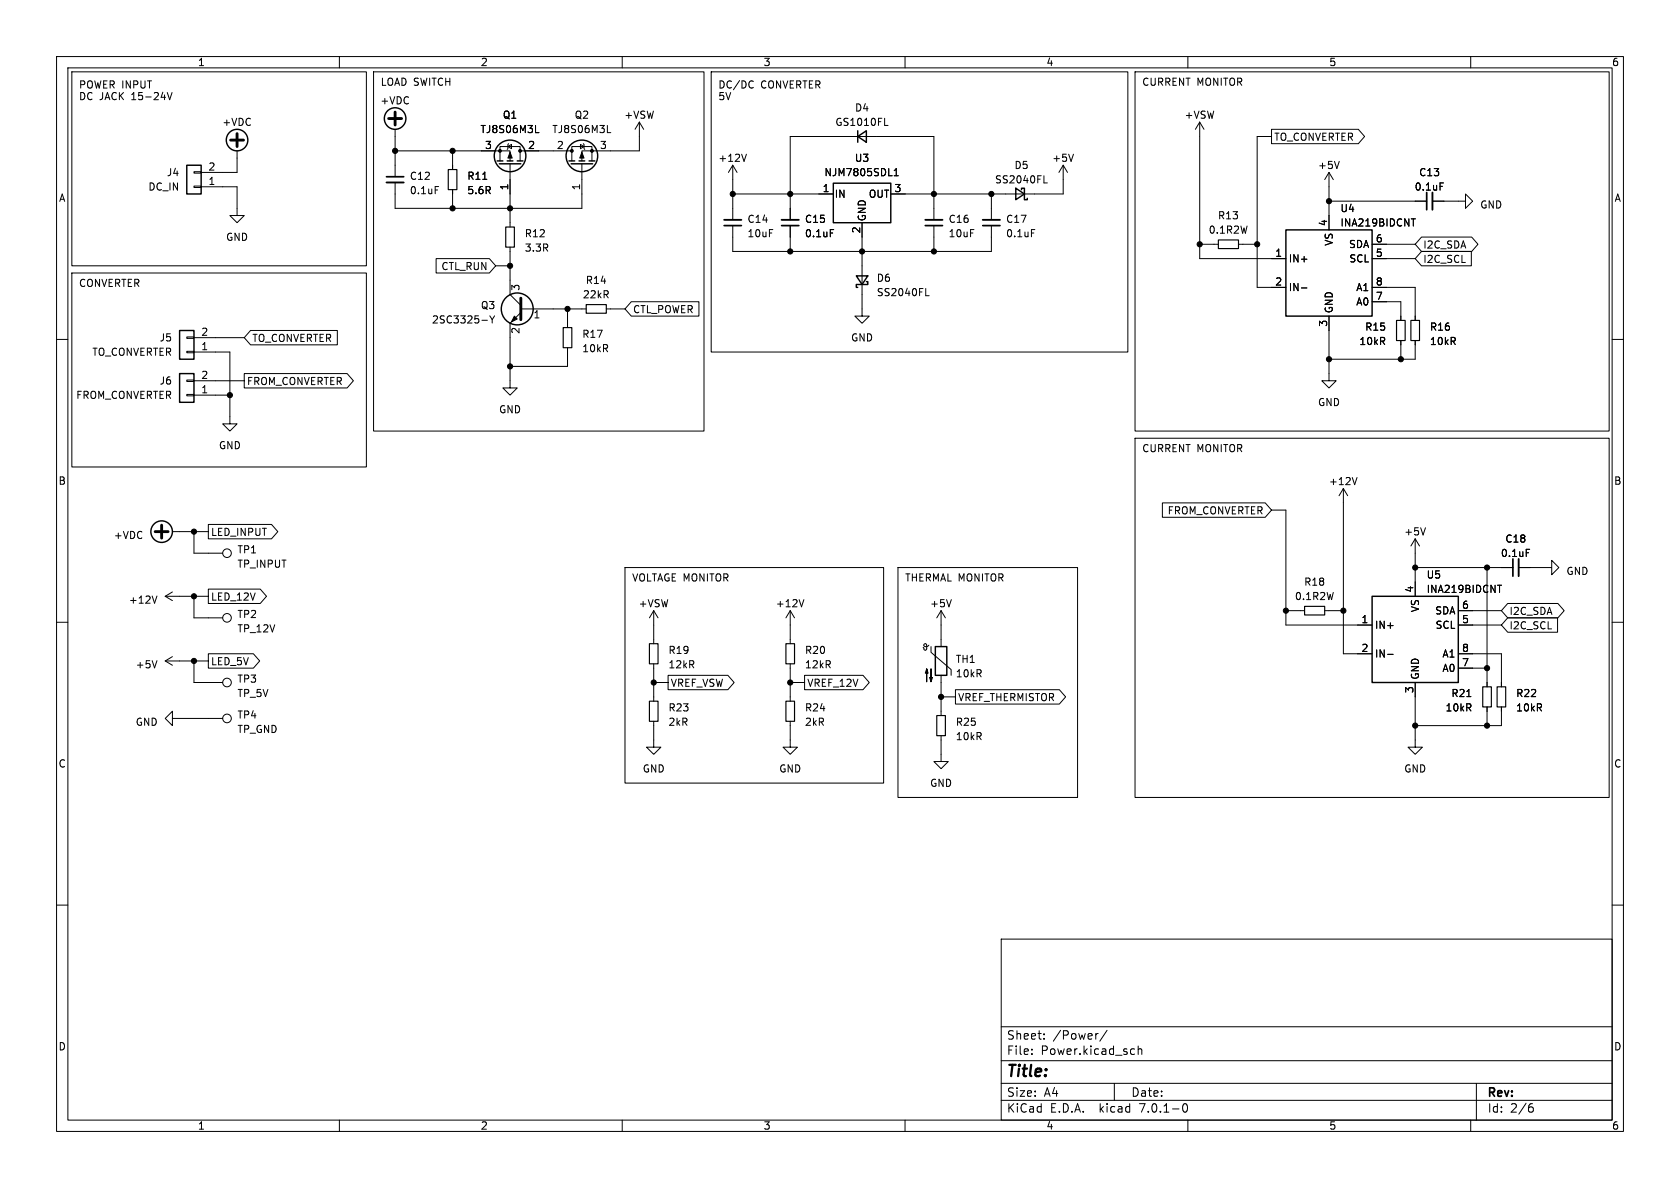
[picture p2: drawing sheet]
<svg xmlns="http://www.w3.org/2000/svg" width="297mm" height="210mm" viewBox="0 0 297 210" stroke-linecap="round" stroke-linejoin="round" font-family="sans-serif">
<g fill="none" stroke="#000" stroke-width=".18">
<path d="M10 10h277v190h-277zM12 12h273v186h-273zM12.7 12.7h52.1v34.3h-52.1zM29.6 16.4l.4 1.2 .4-1.2M60 10v2M66 12.7h58.5v63.5h-58.5zM110 10v2M125.7 12.7h73.7v49.5h-73.7zM133.1 14.4h.1M133.2 15.4l-.1 .1M160 10v2M200.7 12.7h83.8v63.5h-83.8z"/>
<path d="M210 10v2M260 10v2M34.3 30.4h1.3v.2h-1.3zM34.3 32.9h1.3v.2h-1.3zM35.6 33h6.3v5.1h1.3l-1.3 1.3-1.3-1.3h1.3M41.9 26.7v3.8h-6.3M69.8 26.7h20.4v1.7M69.8 22.9v8.3M76.9 33h.6M80 26.7v3.3M80 33.5v3.3M88.4 28.4v-2.5h3.5v2.5"/>
<path d="M89.8 25.9l.6-.4v.8zM89.9 25.4l-.1 .1v.8l-.1 .1M90.2 29v11.1M91.9 26.7h9.2M94.7 23.4h.6M101.1 28.4v-2.5h3.5v2.5M102.6 25.5l.7 .4-.7 .4zM102.9 29v7.8h-33.1v-4.5M103.1 25.4l.2 .1v.8l.1 .1M107.4 23.4h.6M113 21.6v5.1h-10.1v1.7M113 21.6l-.7 1.3"/>
<path d="M113 21.6l.8 1.3M129.5 34.3h17.8M129.5 39.9v4.6h45.8v-4.6M129.5 29.2v9.7M129.5 29.2l-.7 1.3M129.5 29.2l.8 1.3M132 27.3l-.5 1.2M139.7 38.9v-14.8h25.4v14.8M139.7 39.9v4.6M152.4 39.4v16.5h1.3l-1.3 1.3-1.3-1.3h1.3M156.4 22.2h.6M158.1 31.1h.7"/>
<path d="M158.1 30.2l.3-.4v1.3M165.1 39.9v4.6M175.3 34.3v4.6M184.6 32.3h.6M188 29.2v5.1h-30.5M188 29.2l-.8 1.3M188 29.2l.7 1.3M189.8 27.3l-.4 1.2M212.1 21.6l-.8 1.3M212.1 21.6v24.1h15.2M212.1 21.6l.8 1.3M224.8 22.9h15.3l1.1 1.2-1.1 1.3h-15.3z"/>
<path d="M224.8 24.1h-2.6v26.7h5.1M234.9 30.5l-.7 1.3M234.9 30.5v10.1M234.9 30.5l.8 1.3M234.9 35.6h17.3M236.8 28.5l-.5 1.3M249.5 38.7h.7M253.2 35.6h5.9v-1.3l1.2 1.3-1.2 1.2v-1.2M254.6 32.3h.6M10 60h2M12.7 48.3h52.1v34.3h-52.1zM33 59.6h1.3v.2h-1.3z"/>
<path d="M34.3 59.7h8.9M44.3 58.4h15.3v2.6h-15.3l-1.1-1.3zM77.1 45.7h9.4l1.1 1.3-1.1 1.3h-9.4zM85.2 56.6h1M86.6 55.8l.4 .7M87 56.5v.6M87.4 55.8l-.4 .7M87.6 47h2.6M90.2 43.7v8.4l1.9 1.9M92.1 55.2l-1.9 2v11.4h1.2l-1.2 1.3-1.3-1.3h1.3M92.1 54.6h11.5M100.3 54.6v3.3"/>
<path d="M107.2 54.6h3.3M111.6 53.3h12v2.6h-12l-1.1-1.3zM146.8 40.6h.6M163.7 52.3h.6M182.3 40.6h.7M212.1 43.2h3.3M218.9 43.2h3.3M230.1 50.9h.9M234.9 55.9v11.4h1.3l-1.3 1.3-1.2-1.3h1.2M242.6 43.2h7.6M242.6 45.7h7.6M242.6 50.8h7.6v5.8"/>
<path d="M242.6 53.3h5v3.3M251.3 44.4h8.8v2.6h-8.8l-1.1-1.3zM251.3 41.9h8.9l1.1 1.3-1.1 1.3h-8.9l-1.1-1.3zM285 60h2M33 67.2h1.3v.2h-1.3zM33 69.7h1.3v.3h-1.3zM33 62.1h1.3v.3h-1.3zM34.3 62.2h6.3v12.7h1.3l-1.3 1.3-1.2-1.3h1.2M34.3 69.9h6.3M34.3 67.3h8.9M43.2 66h18.2l1.1 1.3-1.1 1.3h-18.2zM100.3 61.5v3.3h-10.1"/>
<path d="M200.7 77.5h83.8v63.5h-83.8zM247.6 60.2v3.3M250.2 60.2v3.3h-15.3M30.5 94h6.3M34.3 94v3.8h5.1M36.8 92.7h11.2l1.1 1.3-1.1 1.3h-11.2zM205.5 88.9h18.2l1.1 1.3-1.1 1.2h-18.2zM224.8 90.2h2.5v20.3h15.3M237.5 86.4l-.8 1.2M237.5 86.4v29.2h5.1M237.5 86.4l.8 1.2M239.9 84.4l-.4 1.3"/>
<path d="M250.2 95.3v10.1M250.2 95.3l-.8 1.2M250.2 95.3l.8 1.2M252 93.3l-.4 1.3M269.8 97.1h.6M10 110h2M27.7 105.4l-.4 1.2M27.7 116.8l-.4 1.3M29.2 105.4l1.3 .8M29.2 105.4h7.6M29.2 116.8l1.3 .8M29.2 116.8h7.6"/>
<path d="M30.5 104.6l-1.3 .8M30.5 116.1l-1.3 .7M34.3 105.4v3.8h5.1M34.3 116.8v3.9h5.1M36.8 115.6h8l1.1 1.2-1.1 1.3h-8zM36.8 104.1h9.2l1.1 1.3-1.1 1.3h-9.2zM110.5 100.3h45.7v38.1h-45.7zM115.6 108v5.8M115.6 117.3v6.7M115.6 108l-.8 1.2M115.6 108l.7 1.2M118.1 119.4h10.6l1.1 1.3-1.1 1.2h-10.6z"/>
<path d="M139.7 108v5.8M139.7 117.3v6.7M139.7 108l-.8 1.2M139.7 108l.8 1.2M142.1 106l-.4 1.3M142.2 119.4h10.4l1.1 1.3-1.1 1.2h-10.4zM158.7 100.3h31.8v40.7h-31.8zM164.2 114l-.2 .3h-.4l-.2-.1v-.3l.2-.1 .2 .2v.7l-.1 .2h-.3l-.2-.5M164.6 114.3v1l3.5 3.1v1M166.4 108v6.3M166.4 119.4v7.1M166.4 108l-.8 1.2"/>
<path d="M166.4 108l.7 1.2M168.2 106l-.4 1.3M227.3 108h3.3M234.2 108h3.3M245.3 115.7h1M250.2 100.3h17.3M257.8 108h7.6M257.8 110.5h7.6M257.8 115.6h7.6v5.8M257.8 118.1h5.1M262.9 100.3v21.1M264.7 103.5h.8"/>
<path d="M266.5 106.7h8.9l1.1 1.3-1.1 1.2h-8.9l-1.1-1.2zM266.5 109.2h8.9v2.6h-8.9l-1.1-1.3zM268.5 100.3h5.8v-1.2l1.3 1.2-1.3 1.3v-1.3M285 110h2M30.5 127v-1.3l-1.3 1.3 1.3 1.3v-1.3h8.9M115.6 127.5v4.6h1.2l-1.2 1.3-1.3-1.3h1.3M115.6 120.7h2.5M139.7 127.5v4.6h1.3l-1.3 1.3-1.3-1.3h1.3M139.7 120.7h2.5M166.4 130v4.6h1.2l-1.2 1.3-1.3-1.3h1.3M166.4 123.2h2.5M168.9 121.9h18.4l1.1 1.3-1.1 1.3h-18.4z"/>
<path d="M250.2 120.7v11.4h1.3l-1.3 1.3-1.3-1.3h1.3M262.9 125v3.3M265.4 125v3.3h-15.2M10 160h2M285 160h2M177 166h108v32h-108zM60 198v2M110 198v2M160 198v2M177 194.5h108M177 191.5h108M177 187.5h108"/>
<path d="M177 181.5h108M182.4 186.3v.1M182.4 185.5v.1M184.6 183.6v.1M184.6 182.8v.1M194 182.7h.1M195.7 182.1l-1.3 2M197 191.5v3M200.1 185.4l.5 .1M200.6 186.3l-.5 .1M201.2 185.5l.2-.1 .4 .1 .1 .9M201.2 184.9v1.5"/>
<path d="M209.2 195.2l.2-.1a.81 .81 0 0 1 .6 .6 .81 .81 0 0 1-.3 .8l-.1 .1a.81 .81 0 0 1-.4-1.4zM210 198v2M260 198v2M261 191.5v6.5M270.5 195.7h.4l.2 .3-.1 .5-.5 .1M270.9 195.1l-.4 .1"/>
<circle cx="40.1" cy="97.8" r=".76"/>
<circle cx="40.1" cy="109.2" r=".76"/>
<circle cx="40.1" cy="120.6" r=".76"/>
<circle cx="40.1" cy="127" r=".76"/>
</g>
<g fill="none" stroke="#000" stroke-width=".2">
<path d="M79.2 30h1.6v3.5h-1.6zM89.4 40.1h1.5v3.6h-1.5zM99.6 57.9h1.5v3.6h-1.5zM103.6 53.8h3.6v1.6h-3.6zM215.4 42.4h3.5v1.5h-3.5zM246.9 56.6h1.5v3.6h-1.5zM249.4 56.6h1.6v3.6h-1.6zM114.8 113.8h1.5v3.5h-1.5zM138.9 113.8h1.6v3.5h-1.6zM230.6 107.2h3.6v1.5h-3.6zM114.8 124h1.5v3.5h-1.5zM138.9 124h1.6v3.5h-1.6z"/>
<path d="M165.6 126.5h1.5v3.5h-1.5zM262.1 121.4h1.6v3.6h-1.6zM264.7 121.4h1.5v3.6h-1.5z"/>
</g>
<path d="M68.3 32.3h3.1M128 38.9h3.1M138.2 38.9h3M163.6 38.9h3M173.7 38.9h3.1M253.2 34v3.1M268.5 98.8v3.1" fill="none" stroke="#000" stroke-width=".33"/>
<path d="M68.3 31.2h3.1M128 39.9h3.1M138.2 39.9h3M163.6 39.9h3M173.7 39.9h3.1M252.2 34v3.1M267.5 98.8v3.1" fill="none" stroke="#000" stroke-width=".3"/>
<path d="M69.8 19.8v2.3M40.8 24.8h2.3M41.9 23.6v2.3M68.7 21h2.3M92.1 52.7v3.8M27.4 94h2.3M28.6 92.8v2.3" fill="none" stroke="#000" stroke-width=".51"/>
<g fill="none" stroke="#000" stroke-width=".25">
<path d="M33 29.2h2.6v5.1h-2.6zM87.9 28.4h1M88.3 29h3.8M89.7 28.4h1M91.4 28.4h1.1M100.6 28.4h1M101 29h3.8M102.4 28.4h1M104.1 28.4h1.1M147.3 32.4h10.2v7h-10.2zM151.6 24.1l1.6-1v2zM151.6 23.1v2"/>
<path d="M179.6 33.3l1.5 1-1.5 1zM180.6 33.5v-.2h.5v2h.5v-.2M31.7 58.4h2.6v5.1h-2.6zM151.4 48.8h2l-1 1.5zM153.2 49.8h.2v.5h-2v.5h.2M227.3 40.6h15.3v15.3h-15.3zM31.7 66h2.6v5.1h-2.6zM165.4 114.3h2v5.1h-2zM242.6 105.4h15.2v15.3h-15.2z"/>
<circle cx="41.9" cy="24.8" r="1.9"/>
<circle cx="69.8" cy="21" r="1.9"/>
<circle cx="90.2" cy="27.6" r="2.79"/>
<circle cx="102.9" cy="27.6" r="2.79"/>
<circle cx="91.4" cy="54.6" r="2.82"/>
<circle cx="28.6" cy="94" r="1.9"/>
</g>
<g fill="#000" stroke="#000" stroke-width=".18">
<path d="M90.2 26.9l.4 1h-.8zM102.9 26.9l.4 1h-.8zM90.9 55.9l.5 .5-1 .5zM164.6 118.2v2.3l-.3-.7h.5l-.2 .7zM163.8 118.2l.3 .8h-.5l.2-.8v2.3z"/>
<circle cx="69.8" cy="26.7" r=".46"/>
<circle cx="80" cy="26.7" r=".46"/>
<circle cx="80" cy="36.8" r=".46"/>
<circle cx="88.4" cy="26.7" r=".25"/>
<circle cx="90.2" cy="36.8" r=".46"/>
<circle cx="91.9" cy="26.7" r=".25"/>
<circle cx="101.1" cy="26.7" r=".25"/>
<circle cx="104.6" cy="26.7" r=".25"/>
<circle cx="129.5" cy="34.3" r=".46"/>
<circle cx="139.7" cy="34.3" r=".46"/>
<circle cx="165.1" cy="34.3" r=".46"/>
<circle cx="175.3" cy="34.3" r=".46"/>
<circle cx="234.9" cy="35.6" r=".46"/>
<circle cx="90.2" cy="47" r=".46"/>
<circle cx="100.3" cy="54.6" r=".46"/>
<circle cx="139.7" cy="44.5" r=".46"/>
<circle cx="152.4" cy="44.5" r=".46"/>
<circle cx="165.1" cy="44.5" r=".46"/>
<circle cx="212.1" cy="43.2" r=".46"/>
<circle cx="222.2" cy="43.2" r=".46"/>
<circle cx="40.6" cy="69.9" r=".46"/>
<circle cx="90.2" cy="64.8" r=".46"/>
<circle cx="234.9" cy="63.5" r=".46"/>
<circle cx="247.6" cy="63.5" r=".46"/>
<circle cx="34.3" cy="94" r=".46"/>
<circle cx="34.3" cy="105.4" r=".46"/>
<circle cx="34.3" cy="116.8" r=".46"/>
<circle cx="227.3" cy="108" r=".46"/>
<circle cx="237.5" cy="108" r=".46"/>
<circle cx="250.2" cy="100.3" r=".46"/>
<circle cx="262.9" cy="100.3" r=".46"/>
<circle cx="262.9" cy="118.1" r=".46"/>
<circle cx="115.6" cy="120.7" r=".46"/>
<circle cx="139.7" cy="120.7" r=".46"/>
<circle cx="166.4" cy="123.2" r=".46"/>
<circle cx="250.2" cy="128.3" r=".46"/>
<circle cx="262.9" cy="128.3" r=".46"/>
</g>
<text font-size="2.8" x="178" y="190.8">Title:</text>
<g font-size="2.1">
<text x="178" y="183.9">Sheet:</text>
<text x="186.2" y="183.9">/Power/</text>
<text x="178" y="186.6">File:</text>
<text x="184" y="186.6">Power.kicad_sch</text>
<text x="178" y="196.8">KiCad</text>
<text x="178" y="194">Size:</text>
<text x="184.6" y="194">A4</text>
<text x="185.7" y="196.8">E.D.A.</text>
<text x="194.4" y="196.8">kicad</text>
<text x="200" y="194">Date:</text>
<text x="201.5" y="196.8">7.0.1-0</text>
<text x="263" y="194.2">Rev:</text>
<text x="263" y="196.8">Id:</text>
<text x="267" y="196.8">2/6</text>
</g>
<g font-size="1.8">
<text x="35" y="11.8">1</text>
<text x="85" y="11.8">2</text>
<text x="135" y="11.8">3</text>
<text x="185" y="11.8">4</text>
<text x="235" y="11.8">5</text>
<text x="285" y="11.8">6</text>
<text x="14" y="15.7">POWER INPUT</text>
<text x="14" y="17.8">DC JACK 15-24V</text>
<text x="67.3" y="15.2">LOAD SWITCH</text>
<text x="127" y="15.7">DC/DC</text>
<text x="127" y="17.8">5V</text>
<text x="134.5" y="15.7">CONVERTER</text>
<text x="201.9" y="15.2">CURRENT MONITOR</text>
<text x="39.2" y="22.4">+VDC</text>
<text x="67.2" y="18.6">+VDC</text>
<text x="84.9" y="23.7">TJ8S06M3L</text>
<text x="88.8" y="21.1">Q1</text>
<text x="97.6" y="23.7">TJ8S06M3L</text>
<text x="101.5" y="21.1">Q2</text>
<text x="110.3" y="21.1">+VSW</text>
<text x="147.6" y="22.4">GS1010FL</text>
<text x="151.1" y="19.9">D4</text>
<text x="209.4" y="21.1">+VSW</text>
<text x="85.7" y="26.4">3</text>
<text x="93.3" y="26.4">2</text>
<text x="98.4" y="26.4">2</text>
<text x="106" y="26.4">3</text>
<text x="126.9" y="28.8">+12V</text>
<text x="151.1" y="28.8">U3</text>
<text x="186" y="28.8">+5V</text>
<text x="225.3" y="25">TO_CONVERTER</text>
<text x="10.4" y="35.8">A</text>
<text x="26.2" y="33.8">DC_IN</text>
<text x="29.4" y="31.3">J4</text>
<text x="36.8" y="32.8">1</text>
<text x="36.8" y="30.2">2</text>
<text x="72.4" y="31.9">C12</text>
<text x="72.4" y="34.5">0.1uF</text>
<text x="82.6" y="31.9">R11</text>
<text x="82.6" y="34.5">5.6R</text>
<text x="89.9" y="33.7" transform="rotate(-90 89.9 33.7)">1</text>
<text x="102.6" y="33.7" transform="rotate(-90 102.6 33.7)">1</text>
<text x="145.4" y="34">1</text>
<text x="145.7" y="31.3">NJM7805SDL1</text>
<text x="147.6" y="35.1">IN</text>
<text x="153.5" y="35.1">OUT</text>
<text x="158.1" y="34">3</text>
<text x="175.8" y="32.6">SS2040FL</text>
<text x="179.3" y="30">D5</text>
<text x="233" y="30">+5V</text>
<text x="250" y="33.8">0.1uF</text>
<text x="250.8" y="31.3">C13</text>
<text x="285.4" y="35.8">A</text>
<text x="132.1" y="39.6">C14</text>
<text x="142.2" y="39.6">C15</text>
<text x="152.1" y="41.3" transform="rotate(-90 152.1 41.3)">2</text>
<text x="153.2" y="39.1" transform="rotate(-90 153.2 39.1)">GND</text>
<text x="167.6" y="39.6">C16</text>
<text x="177.8" y="39.6">C17</text>
<text x="213.6" y="41.5">0.1R2W</text>
<text x="215.3" y="38.9">R13</text>
<text x="234.7" y="40" transform="rotate(-90 234.7 40)">4</text>
<text x="236.9" y="40.2">INA219BIDCNT</text>
<text x="236.9" y="37.7">U4</text>
<text x="261.6" y="37">GND</text>
<text x="39.9" y="42.7">GND</text>
<text x="77.9" y="47.9">CTL_RUN</text>
<text x="92.7" y="42.1">R12</text>
<text x="92.7" y="44.6">3.3R</text>
<text x="132.1" y="42.1">10uF</text>
<text x="142.2" y="42.1">0.1uF</text>
<text x="167.6" y="42.1">10uF</text>
<text x="177.8" y="42.1">0.1uF</text>
<text x="225.4" y="45.5">1</text>
<text x="227.8" y="46.5">IN+</text>
<text x="235.8" y="43.6" transform="rotate(-90 235.8 43.6)">VS</text>
<text x="238.4" y="44">SDA</text>
<text x="238.4" y="46.5">SCL</text>
<text x="243.2" y="45.5">5</text>
<text x="243.2" y="42.9">6</text>
<text x="251.6" y="46.6">I2C_SCL</text>
<text x="251.6" y="44.1">I2C_SDA</text>
<text x="14" y="50.8">CONVERTER</text>
<text x="92.1" y="51.5" transform="rotate(-90 92.1 51.5)">3</text>
<text x="103" y="52.9">22kR</text>
<text x="103.5" y="50.4">R14</text>
<text x="154.9" y="50">D6</text>
<text x="154.9" y="52.5">SS2040FL</text>
<text x="225.4" y="50.5">2</text>
<text x="227.8" y="51.6">IN-</text>
<text x="239.6" y="51.6">A1</text>
<text x="243.2" y="53.1">7</text>
<text x="243.2" y="50.5">8</text>
<text x="35.5" y="59.4">2</text>
<text x="76.3" y="57.3">2SC3325-Y</text>
<text x="85" y="54.8">Q3</text>
<text x="92.1" y="59.1" transform="rotate(-90 92.1 59.1)">2</text>
<text x="94.3" y="56.5">1</text>
<text x="102.9" y="59.9">R17</text>
<text x="111.9" y="55.5">CTL_POWER</text>
<text x="234.7" y="57.8" transform="rotate(-90 234.7 57.8)">3</text>
<text x="235.8" y="55.4" transform="rotate(-90 235.8 55.4)">GND</text>
<text x="239.6" y="54.2">A0</text>
<text x="241.3" y="58.6">R15</text>
<text x="252.7" y="58.6">R16</text>
<text x="16.3" y="63.1">TO_CONVERTER</text>
<text x="28.2" y="60.5">J5</text>
<text x="35.5" y="62">1</text>
<text x="44.6" y="60.6">TO_CONVERTER</text>
<text x="102.9" y="62.4">10kR</text>
<text x="150.4" y="60.5">GND</text>
<text x="240.3" y="61.2">10kR</text>
<text x="252.7" y="61.2">10kR</text>
<text x="13.4" y="70.7">FROM_CONVERTER</text>
<text x="28.2" y="68.1">J6</text>
<text x="35.5" y="69.6">1</text>
<text x="35.5" y="67.1">2</text>
<text x="43.7" y="68.2">FROM_CONVERTER</text>
<text x="233" y="71.9">GND</text>
<text x="88.2" y="73.2">GND</text>
<text x="38.6" y="79.6">GND</text>
<text x="201.9" y="80">CURRENT MONITOR</text>
<text x="10.3" y="85.8">B</text>
<text x="234.9" y="85.9">+12V</text>
<text x="285.3" y="85.8">B</text>
<text x="20.1" y="95.4">+VDC</text>
<text x="37.3" y="94.9">LED_INPUT</text>
<text x="206.3" y="91.1">FROM_CONVERTER</text>
<text x="248.2" y="94.8">+5V</text>
<text x="41.9" y="98">TP1</text>
<text x="41.9" y="100.5">TP_INPUT</text>
<text x="265.3" y="98.6">0.1uF</text>
<text x="266.1" y="96.1">C18</text>
<text x="276.9" y="101.8">GND</text>
<text x="22.7" y="106.9">+12V</text>
<text x="37.3" y="106.3">LED_12V</text>
<text x="111.8" y="102.9">VOLTAGE MONITOR</text>
<text x="112.8" y="107.5">+VSW</text>
<text x="137.1" y="107.5">+12V</text>
<text x="160" y="102.9">THERMAL MONITOR</text>
<text x="164.4" y="107.5">+5V</text>
<text x="228.9" y="106.2">0.1R2W</text>
<text x="230.5" y="103.7">R18</text>
<text x="249.9" y="104.8" transform="rotate(-90 249.9 104.8)">4</text>
<text x="252.2" y="105">INA219BIDCNT</text>
<text x="252.2" y="102.4">U5</text>
<text x="258.4" y="107.7">6</text>
<text x="41.9" y="109.4">TP2</text>
<text x="41.9" y="112">TP_12V</text>
<text x="240.6" y="110.2">1</text>
<text x="243.1" y="111.3">IN+</text>
<text x="251" y="108.3" transform="rotate(-90 251 108.3)">VS</text>
<text x="253.6" y="108.8">SDA</text>
<text x="253.7" y="111.3">SCL</text>
<text x="258.4" y="110.2">5</text>
<text x="266.9" y="108.9">I2C_SDA</text>
<text x="266.9" y="111.4">I2C_SCL</text>
<text x="23.9" y="118.3">+5V</text>
<text x="37.3" y="117.8">LED_5V</text>
<text x="118.1" y="115.8">R19</text>
<text x="118.1" y="118.3">12kR</text>
<text x="142.2" y="115.8">R20</text>
<text x="142.2" y="118.3">12kR</text>
<text x="168.9" y="117.3">TH1</text>
<text x="168.9" y="119.9">10kR</text>
<text x="240.6" y="115.3">2</text>
<text x="243.1" y="116.4">IN-</text>
<text x="254.9" y="118.9">A0</text>
<text x="254.9" y="116.4">A1</text>
<text x="258.4" y="117.9">7</text>
<text x="258.4" y="115.3">8</text>
<text x="41.9" y="120.8">TP3</text>
<text x="41.9" y="123.4">TP_5V</text>
<text x="118.1" y="125.9">R23</text>
<text x="118.6" y="121.6">VREF_VSW</text>
<text x="142.2" y="125.9">R24</text>
<text x="142.7" y="121.6">VREF_12V</text>
<text x="169.4" y="124.1">VREF_THERMISTOR</text>
<text x="249.9" y="122.6" transform="rotate(-90 249.9 122.6)">3</text>
<text x="251" y="120.1" transform="rotate(-90 251 120.1)">GND</text>
<text x="255.5" y="125.9">10kR</text>
<text x="256.5" y="123.4">R21</text>
<text x="268" y="123.4">R22</text>
<text x="268" y="125.9">10kR</text>
<text x="23.9" y="128.5">GND</text>
<text x="41.9" y="127.2">TP4</text>
<text x="41.9" y="129.7">TP_GND</text>
<text x="118.1" y="128.5">2kR</text>
<text x="142.2" y="128.5">2kR</text>
<text x="168.9" y="128.5">R25</text>
<text x="168.9" y="131">10kR</text>
<text x="10.3" y="135.8">C</text>
<text x="113.6" y="136.7">GND</text>
<text x="137.7" y="136.7">GND</text>
<text x="248.2" y="136.7">GND</text>
<text x="285.3" y="135.8">C</text>
<text x="164.4" y="139.3">GND</text>
<text x="10.3" y="185.8">D</text>
<text x="285.3" y="185.8">D</text>
<text x="35" y="199.8">1</text>
<text x="85" y="199.8">2</text>
<text x="135" y="199.8">3</text>
<text x="185" y="199.8">4</text>
<text x="235" y="199.8">5</text>
<text x="285" y="199.8">6</text>
</g>
</svg>
